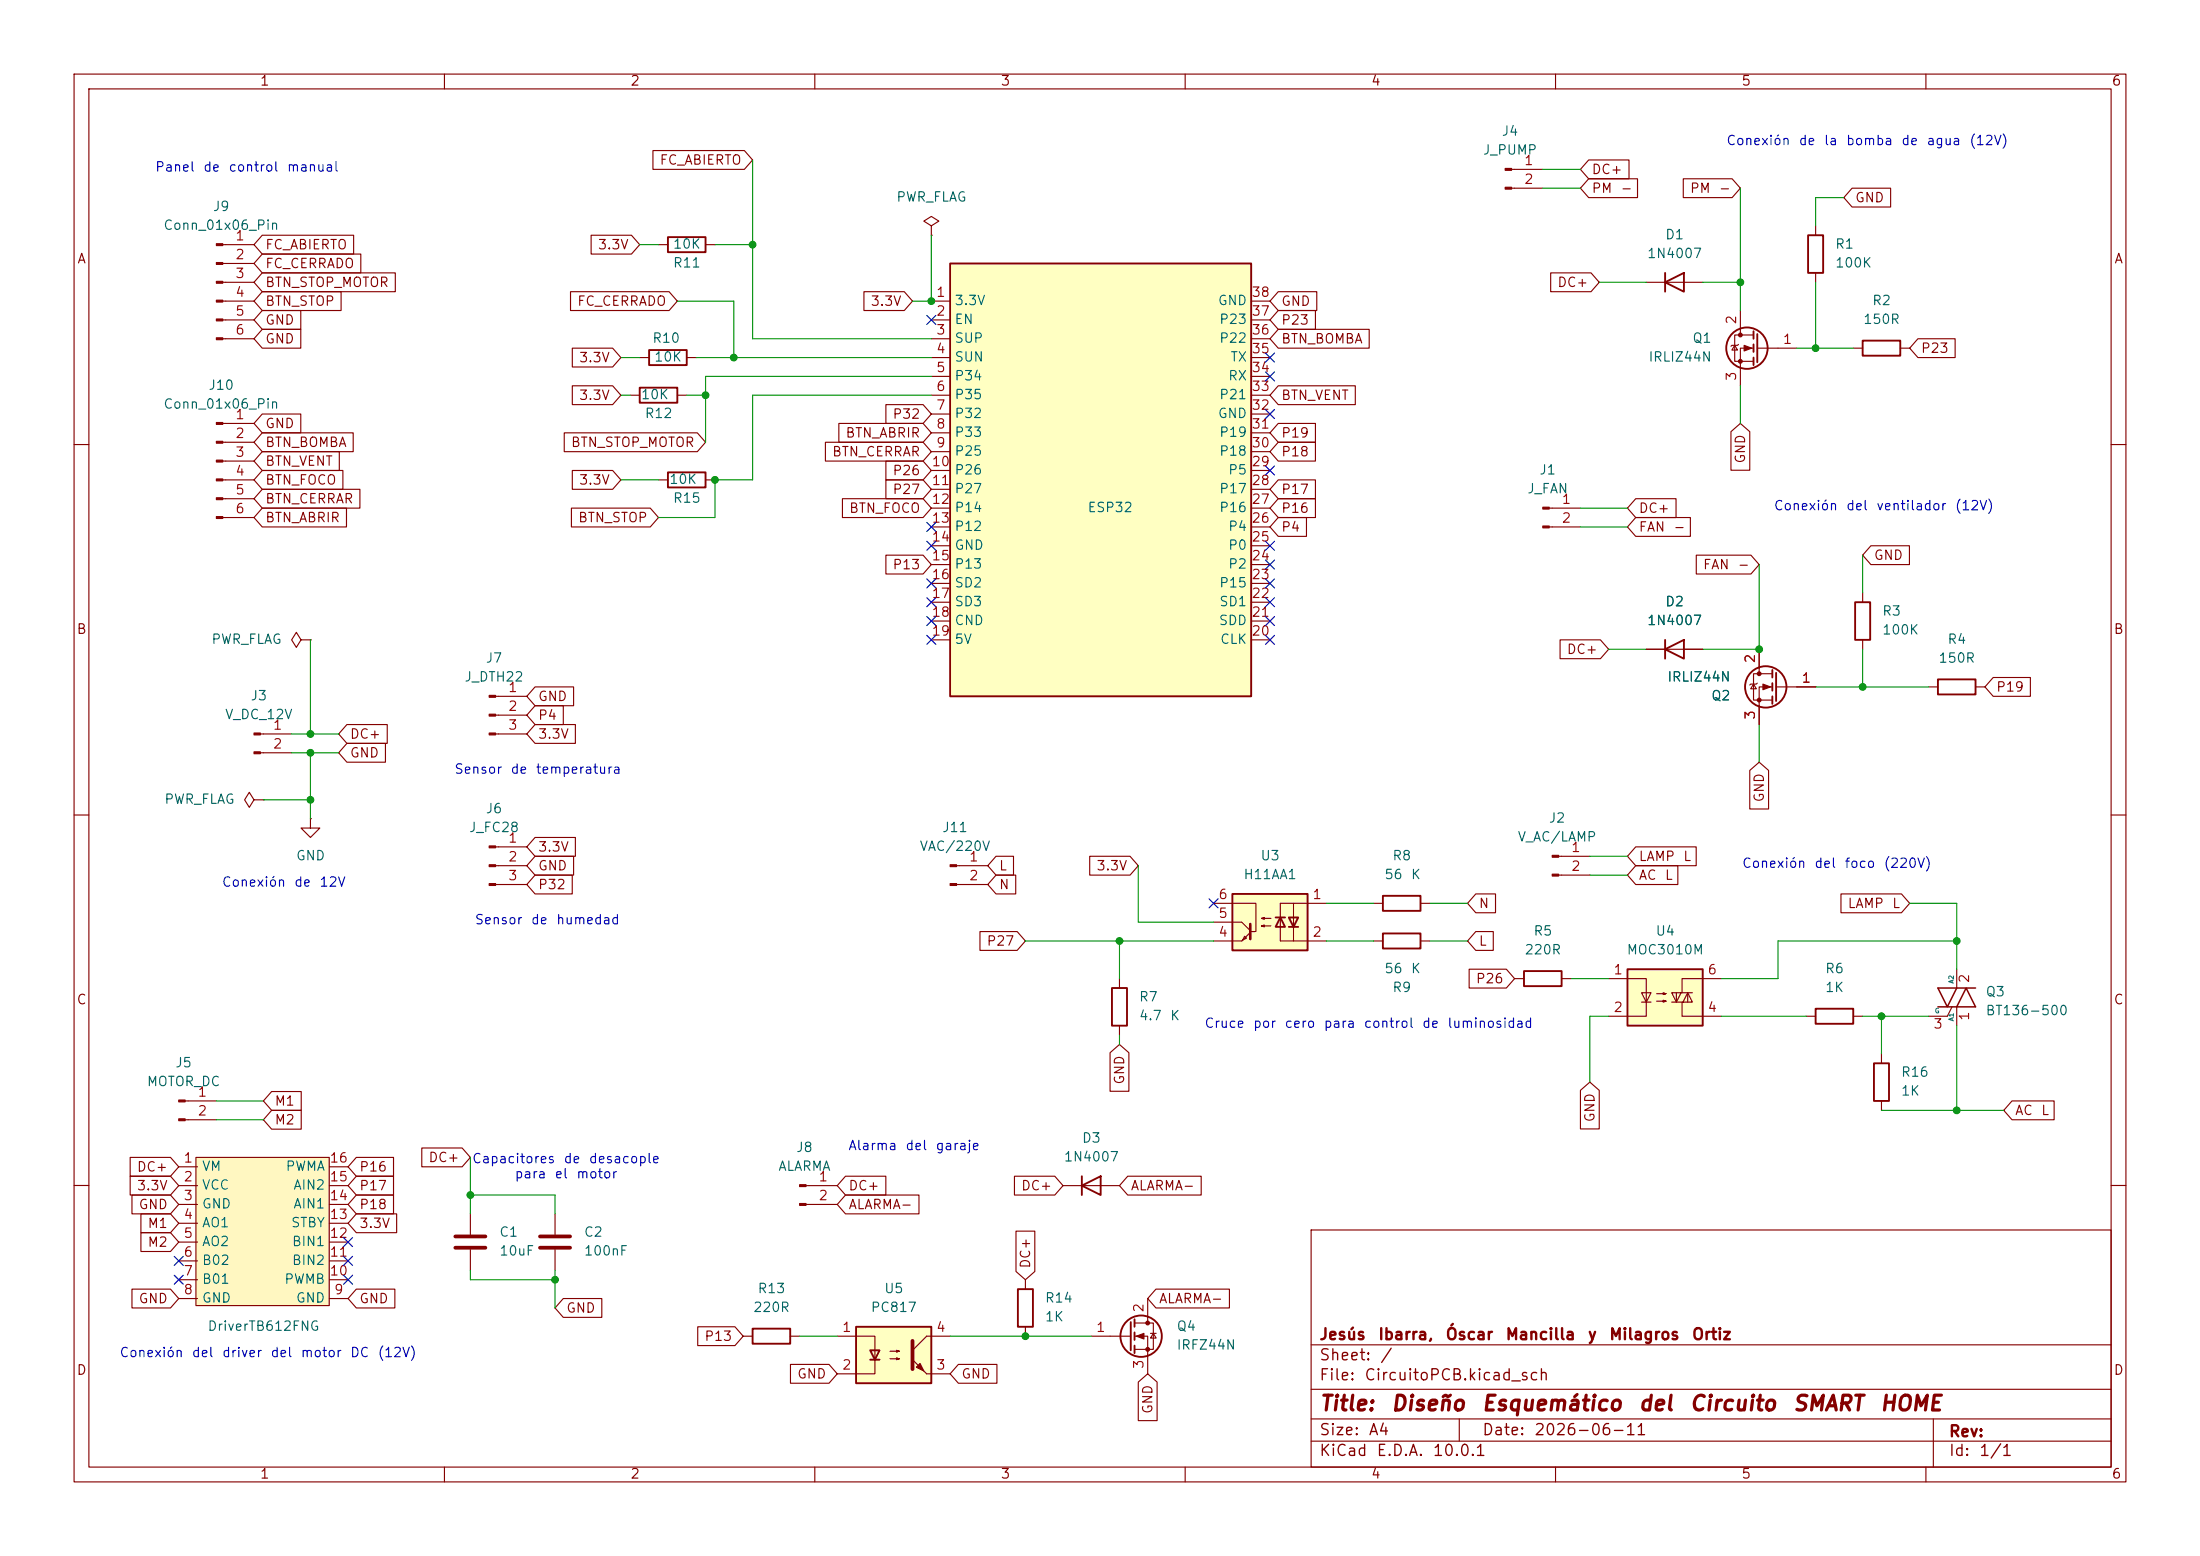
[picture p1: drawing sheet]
<svg xmlns="http://www.w3.org/2000/svg" width="297mm" height="210mm" viewBox="0 0 297 210" stroke-linecap="round" stroke-linejoin="round" font-family="sans-serif">
<g fill="none" stroke="#840000" stroke-width=".15">
<path d="M10 10h277v190h-277zM12 12h273v186h-273zM60 10v2M110 10v2M160 10v2M210 10v2M260 10v2M10 60h2M285 60h2M10 110h2M285 110h2M10 160h2"/>
<path d="M177 166h108v32h-108zM285 160h2M60 198v2M110 198v2M160 198v2M177 194.5h108M177 191.5h108M177 187.5h108M177 181.5h108M197 191.5v3M210 198v2M260 198v2"/>
<path d="M261 191.5v6.5"/>
</g>
<path d="M128.3 35.6h40.6v58.4h-40.6z" fill="#ffffc2"/>
<g fill="none" stroke="#840000" stroke-width=".25">
<path d="M90.2 32h5v2h-5zM128.3 35.6h40.6v58.4h-40.6zM224.8 38.1l2.5-1.3v2.6zM224.8 36.8v2.6M244.1 31.8h2v5h-2zM86.4 52.3h5v2.1h-5zM87.6 47.2h5.1v2.1h-5.1zM236.7 44.7v1M236.7 46.5v1M236.7 48.3v1M237.2 45.1v3.8M251.5 46h5v2h-5z"/>
<path d="M90.2 63.8h5v2h-5zM224.8 87.6l2.5-1.2v2.5zM224.8 86.4v2.5M239.3 90.4v1M239.3 92.2v1M239.3 94v1M239.8 90.8v3.8M250.4 81.3h2.1v5.1h-2.1zM261.6 91.7h5.1v2h-5.1zM245.1 136.1h5.1v2.1h-5.1zM146 158.8v2.5M253 143.5h2v5.1h-2z"/>
<path d="M101.6 179.3h5.1v2.1h-5.1zM146 160l2.6-1.2v2.5zM152.7 178.4v3.8M153.2 178.1v1M153.2 179.8v1M153.2 181.6v1"/>
<circle cx="235.8" cy="47" r="2.79"/>
<circle cx="238.4" cy="92.7" r="2.79"/>
<circle cx="154.1" cy="180.3" r="2.79"/>
</g>
<g fill="none" stroke="#840000" stroke-width=".15">
<path d="M30.1 33h4.2M30.1 38.1h4.2M30.1 35.6h4.2M88.9 33h1.3M95.2 33h1.3M204.1 22.9h4.2M204.1 25.4h4.2M222.2 38.1h7.7M245.1 30.5v1.3M245.1 36.8v1.3M30.1 40.6h4.2M30.1 43.2h4.2"/>
<path d="M30.1 45.7h4.2M30.1 57.2h4.2M30.1 59.7h4.2M85.1 53.3h1.3M86.4 48.3h1.2M91.4 53.3h1.3M92.7 48.3h1.3M125.7 40.6h2.6M125.7 43.2h2.6M125.7 45.7h2.6M125.7 48.3h2.6M125.7 50.8h2.6"/>
<path d="M125.7 53.3h2.6M125.7 55.9h2.6M125.7 58.4h2.6M168.9 40.6h2.5M168.9 43.2h2.5M168.9 45.7h2.5M168.9 48.3h2.5M168.9 50.8h2.5M168.9 53.3h2.5M168.9 55.9h2.5M168.9 58.4h2.5M234.2 46.6l.4 .6h-.8z"/>
<path d="M234.7 46.5l-.1 .1h-.8l-.1 .1M234.9 41.9v3.3M236.7 45.2h-2.5v3.6h2.5M236.7 47h-1.8v5.1M237.2 47h5.4M250.2 47h1.3M256.5 47h1.3M30.1 62.2h4.2M30.1 64.8h4.2M30.1 67.3h4.2M30.1 69.9h4.2M88.9 64.8h1.3"/>
<path d="M95.2 64.8h1.3M125.7 61h2.6M125.7 63.5h2.6M125.7 66h2.6M125.7 68.6h2.6M125.7 71.1h2.6M125.7 73.7h2.6M125.7 76.2h2.6M125.7 78.7h2.6M168.9 61h2.5M168.9 63.5h2.5M168.9 66h2.5"/>
<path d="M168.9 68.6h2.5M168.9 71.1h2.5M168.9 73.7h2.5M168.9 76.2h2.5M168.9 78.7h2.5M209.1 68.6h4.3M209.1 71.1h4.3M66.9 94h4.2M66.9 96.5h4.2M66.9 99.1h4.2M125.7 81.3h2.6M125.7 83.8h2.6"/>
<path d="M125.7 86.4h2.6M168.9 81.3h2.5M168.9 83.8h2.5M168.9 86.4h2.5M222.2 87.6h7.7M236.7 92.3l.4 .7h-.8zM237.2 92.2l-.1 .1h-.8l-.1 .2M237.5 87.6v3.3M239.3 90.9h-2.6v3.6h2.6M239.3 92.7h-1.8v5.1M239.8 92.7h5.3M251.5 80v1.3"/>
<path d="M251.5 86.4v1.2M260.3 92.7h1.3M266.7 92.7h1.3M66.9 114.3h4.2M66.9 116.8h4.2M66.9 119.4h4.2M243.8 137.2h1.3M250.2 137.2h1.3M263.5 135.9l-.6 1.3h-2.6M264.2 130.8v2.6M264.2 135.9v2.5M25 148.6h4.2"/>
<path d="M25 151.1h4.2M254 142.2v1.3M254 148.6v1.3M108.8 160h4.2M108.8 162.6h4.2M143.5 160h7.6M153.2 178.6h2.5v3.5h-2.5M154.9 175.3v3.3M155.3 180h.8M155.7 180l.4 .6h-.8zM100.3 180.3h1.3M106.7 180.3h1.2"/>
<path d="M147.3 180.3h5.4M153.2 180.3h1.7v5.1"/>
</g>
<g fill="#840000" stroke="#840000" stroke-width=".15">
<path d="M24.1 148.5h.9v.2h-.9z"/>
<path d="M24.1 151h.9v.3h-.9z"/>
<path d="M203.2 22.7h.9v.3h-.9z"/>
<path d="M203.2 25.3h.9v.2h-.9z"/>
<path d="M107.9 159.9h.9v.2h-.9z"/>
<path d="M107.9 162.4h.9v.3h-.9z"/>
<path d="M238 92.3l1 .4-1 .4z"/>
<path d="M66 93.9h.9v.2h-.9z"/>
<path d="M66 96.4h.9v.2h-.9z"/>
<path d="M66 98.9h.9v.3h-.9z"/>
<path d="M153.4 180.3l1-.3v.7z"/>
<path d="M208.3 68.5h.8v.2h-.8z"/>
<path d="M208.3 71h.8v.2h-.8z"/>
<path d="M235.5 46.6l1 .4-1 .4z"/>
<path d="M29.2 57h.9v.3h-.9z"/>
<path d="M29.2 59.6h.9v.2h-.9z"/>
<path d="M29.2 62.1h.9v.3h-.9z"/>
<path d="M29.2 64.6h.9v.3h-.9z"/>
<path d="M29.2 67.2h.9v.2h-.9z"/>
<path d="M29.2 69.7h.9v.3h-.9z"/>
<path d="M29.2 32.9h.9v.2h-.9z"/>
<path d="M29.2 35.4h.9v.3h-.9z"/>
<path d="M29.2 38h.9v.2h-.9z"/>
<path d="M29.2 40.5h.9v.3h-.9z"/>
<path d="M29.2 43.1h.9v.2h-.9z"/>
<path d="M29.2 45.6h.9v.2h-.9z"/>
<path d="M66 114.2h.9v.2h-.9z"/>
<path d="M66 116.7h.9v.3h-.9z"/>
<path d="M66 119.3h.9v.2h-.9z"/>
<circle cx="237.5" cy="90.9" r=".25"/>
<circle cx="237.5" cy="94.5" r=".25"/>
<circle cx="154.9" cy="178.6" r=".25"/>
<circle cx="154.9" cy="182.1" r=".25"/>
<circle cx="234.9" cy="45.2" r=".25"/>
<circle cx="234.9" cy="48.8" r=".25"/>
</g>
<path d="M261.6 135.9h5.1l-1.3-2.5-1.2 2.5M264.2 133.4l-1.3 2.5-1.3-2.5h5.1" fill="none" stroke="#840000" stroke-width=".2"/>
<path d="M115.6 179.1h10.1v7.6h-10.1z" fill="#ffffc2"/>
<path d="M115.6 179.1h10.1v7.6h-10.1zM117.5 182.2h1.2l-.6 1.3zM117.5 183.5h1.2" fill="none" stroke="#840000" stroke-width=".25"/>
<path d="M113 180.3h5.1v5.1h-5.1M120.1 182.4h1.3l-.4 .1v-.3l.4 .2M120.1 183.4h1.3l-.4 .1v-.2l.4 .1M125.1 185.4h3.2M128.3 180.3h-3.2l-1.9 1.9" fill="none" stroke="#840000" stroke-width=".15"/>
<path d="M123.2 181v3.8" fill="none" stroke="#840000" stroke-width=".51"/>
<g fill="#840000" stroke="#840000" stroke-width=".15">
<path d="M123.7 184.5l.5-.5 .5 1z"/>
<path d="M123.2 183.5l1.9 1.9z"/>
</g>
<path d="M26.5 156.2h17.9v20h-17.9z" fill="#fff7c1"/>
<g fill="none" stroke="#840000" stroke-width=".15">
<path d="M35.2 99.1h4.2M40.6 86.4l-.6-1.1-.6 1.1 .6 1 .6-1h1.3M41.9 86.4h.1M35.2 101.6h4.2M24.1 157.5h2.6M26.5 156.2h17.9v20h-17.9zM44.4 157.5h2.6M24.1 160h2.6M24.1 162.6h2.6M24.1 165.1h2.6M24.1 167.6h2.6M24.1 170.2h2.6"/>
<path d="M24.1 172.7h2.6M24.1 175.3h2.6M44.4 160h2.6M44.4 162.6h2.6M44.4 165.1h2.6M44.4 167.6h2.6M44.4 170.2h2.6M44.4 172.7h2.6M44.4 175.3h2.6"/>
</g>
<g fill="#840000" stroke="#840000" stroke-width=".15">
<path d="M34.3 98.9h.9v.3h-.9z"/>
<path d="M34.3 101.5h.9v.2h-.9z"/>
</g>
<path d="M219.7 130.8h10.2v7.6h-10.2z" fill="#ffffc2"/>
<path d="M186.7 120.9h5.1v2h-5.1zM219.7 130.8h10.2v7.6h-10.2z" fill="none" stroke="#840000" stroke-width=".25"/>
<g fill="none" stroke="#840000" stroke-width=".15">
<path d="M125.7 30.5l1-.7-1-.6-1 .6 1 .7v1.3M125.7 31.8h.1M185.4 121.9h1.3M191.8 121.9h1.2M217.2 132.1h5v5.1h-5M221.6 134h1.3l-.7 1.3zM221.6 135.3h1.3M223.6 134.1h1.3l-.4 .1v-.2l.4 .1M223.6 135.1h1.3l-.4 .2v-.3l.4 .1M225.7 135.3h2.8l-.7-1.3-.6 1.3M226.3 134v1.3M226.9 134l-.6 1.3-.6-1.3h2.8"/>
<path d="M227.1 135.3v1.9h5.3M227.8 134v1.3M232.4 132.1h-5.3v1.9M63.5 163.8v2.8M63.5 168.7v2.8M74.9 163.8v2.8M74.9 168.7v2.8"/>
</g>
<path d="M61.5 166.9h4M61.5 168.4h4M72.9 166.9h4.1M72.9 168.4h4.1" fill="none" stroke="#840000" stroke-width=".51"/>
<path d="M166.4 120.7h10.1v7.6h-10.1z" fill="#ffffc2"/>
<path d="M150.1 133.4h2v5h-2zM166.4 120.7h10.1v7.6h-10.1zM172.2 123.8h1.3M172.8 123.8l.7 1.3h-1.3zM174 123.8h1.3l-.7 1.3zM174 125.1h1.3M186.7 126h5.1v2h-5.1zM205.7 131.1h5.1v2h-5.1zM137.4 174h2v5.1h-2z" fill="none" stroke="#840000" stroke-width=".25"/>
<g fill="none" stroke="#840000" stroke-width=".15">
<path d="M35.4 31.7h12.3v2.6h-12.3l-1.1-1.3zM35.4 39.4h10.6v2.5h-10.6l-1.1-1.3zM35.4 36.8h18v2.6h-18l-1.1-1.3zM35.4 34.3h13.3v2.5h-13.3l-1.1-1.2zM77 39.4h13.3l1.1 1.2-1.1 1.3h-13.3zM79.8 31.7h5.4l1.2 1.3-1.2 1.3h-5.4zM88.1 20.3h12.4l1.1 1.3-1.1 1.3h-12.4zM116.6 39.4h5.5l1.1 1.2-1.1 1.3h-5.5zM172.6 39.4h5.2v2.5h-5.2l-1.2-1.3zM209.3 36.8h5.5l1.1 1.3-1.1 1.3h-5.5zM214.5 24.1h6.6v2.6h-6.6l-1.1-1.3zM214.5 21.6h5.4v2.5h-5.4l-1.1-1.2z"/>
<path d="M227.2 24.1h6.6l1.1 1.3-1.1 1.3h-6.6zM250 25.4h5.2v2.5h-5.2l-1.1-1.2zM35.4 58.4h12.3v2.6h-12.3l-1.1-1.3zM35.4 55.9h5.2v2.5h-5.2l-1.1-1.2zM35.4 41.9h5.2v2.6h-5.2l-1.1-1.3zM35.4 44.4h5.2v2.6h-5.2l-1.1-1.3zM76.2 58.4h17.9l1.1 1.3-1.1 1.3h-17.9zM77.3 47h5.4l1.1 1.3-1.1 1.2h-5.4zM77.3 52.1h5.4l1.1 1.2-1.1 1.3h-5.4zM111.4 59.7h13.2l1.1 1.3-1.1 1.2h-13.2zM113.2 57.1h11.4l1.1 1.3-1.1 1.3h-11.4zM119.6 54.6h5l1.1 1.3-1.1 1.3h-5z"/>
<path d="M172.6 41.9h5v2.6h-5l-1.2-1.3zM172.6 52.1h10.4v2.5h-10.4l-1.2-1.3zM172.6 44.4h12.2v2.6h-12.2l-1.2-1.3zM172.6 59.7h5v2.5h-5l-1.2-1.2zM172.6 57.1h5v2.6h-5l-1.2-1.3zM233.7 58.3l1.2-1.1 1.3 1.1v5.2h-2.5zM258.9 45.7h5v2.6h-5l-1.1-1.3zM35.4 61h10.4v2.5h-10.4l-1.1-1.3zM35.4 68.6h11.4v2.5h-11.4l-1.1-1.2zM35.4 66h13.2v2.6h-13.2l-1.1-1.3zM35.4 63.5h10.9v2.5h-10.9l-1.1-1.2zM77.1 68.6h10.7l1.1 1.3-1.1 1.2h-10.7z"/>
<path d="M77.3 63.5h5.4l1.1 1.3-1.1 1.2h-5.4zM113.7 67.3h10.9l1.1 1.3-1.1 1.3h-10.9zM119.6 62.2h5l1.1 1.3-1.1 1.3h-5zM119.6 74.9h5l1.1 1.3-1.1 1.3h-5zM119.6 64.8h5l1.1 1.2-1.1 1.3h-5zM172.6 64.8h5v2.5h-5l-1.2-1.3zM172.6 69.8h3.8v2.6h-3.8l-1.2-1.3zM172.6 67.3h5v2.6h-5l-1.2-1.3zM220.8 67.3h5.5v2.6h-5.5l-1.1-1.3zM220.8 69.8h7.4v2.6h-7.4l-1.1-1.3zM229 74.9h7.4l1.1 1.3-1.1 1.3h-7.4zM252.6 73.7h5.2v2.5h-5.2l-1.1-1.3z"/>
<path d="M46.8 97.8h5.5v2.5h-5.5l-1.1-1.2zM72.2 95.2h3.8v2.6h-3.8l-1.1-1.3zM72.2 92.7h5.2v2.6h-5.2l-1.1-1.3zM72.2 97.8h5.5v2.5h-5.5l-1.1-1.2zM210.6 86.4h5.5l1.1 1.2-1.1 1.3h-5.5zM222.2 87.6h2.6M227.3 87.6h2.6M237.5 87.6v2.6M237.5 95.3v2.5M242.6 92.7h2.5M269.1 91.4h5v2.6h-5l-1.1-1.3zM34.3 108l-.6-1.1-.7 1.1 .7 1 .6-1h1.3"/>
<path d="M35.6 108h.1M41.9 110.5v1.3h1.3l-1.3 1.2-1.3-1.2h1.3M41.9 110.5h.1M46.8 100.3h5.2v2.6h-5.2l-1.1-1.3zM72.2 113h5.5v2.6h-5.5l-1.1-1.3zM72.2 115.6h5.2v2.5h-5.2l-1.1-1.3zM72.2 118.1h5.1v2.6h-5.1l-1.1-1.3zM129.1 116.8h4.2M129.1 119.4h4.2M134.5 118.1h2.6v2.6h-2.6l-1.2-1.3zM134.5 115.6h2.3v2.5h-2.3l-1.2-1.3zM147.1 115.6h5.5l1.1 1.2-1.1 1.3h-5.5z"/>
<path d="M210.4 115.6h4.2M210.4 118.1h4.2M220.8 116.8h5.7v2.6h-5.7l-1.1-1.3zM220.8 114.3h8.2v2.5h-8.2l-1.1-1.2zM236.2 104l1.3-1.1 1.3 1.1v5.2h-2.6zM132.3 125.7h5l1.1 1.3-1.1 1.3h-5zM151.1 132.1v1.3M151.1 138.4v1.3M163.8 121.9h5.7v3.8h-.6M163.8 124.5h3.8l1.2 1.1M168 126.4l.3 .2-.5 .3zM168.8 125.9l-1.2 1.1h-3.8"/>
<path d="M170.3 124l.4-.2v.3l-.4-.1h1.3M170.3 125l.4-.2v.3l-.4-.1h1.3M174.6 121.9h-1.8v5.1h1.8M179.1 121.9h-4.5v5.1h4.5M185.4 127h1.3M191.8 127h1.2M198.3 130.8h5.1l1.1 1.3-1.1 1.3h-5.1zM199.2 125.7h2.4v2.6h-2.4l-1.1-1.3zM199.2 120.6h2.7v2.6h-2.7l-1.1-1.3zM204.5 132.1h1.2M210.8 132.1h1.3M248.5 120.6h8.2l1.1 1.3-1.1 1.3h-8.2z"/>
<path d="M17.6 156.2h5.4l1.1 1.3-1.1 1.3h-5.4zM17.6 158.7h5.4l1.1 1.3-1.1 1.3h-5.4zM36.7 149.9h4v2.5h-4l-1.1-1.3zM36.7 147.3h4v2.6h-4l-1.1-1.3zM48.1 158.7h5v2.6h-5l-1.1-1.3zM48.1 156.2h5v2.6h-5l-1.1-1.3zM56.9 154.9h5.5l1.1 1.3-1.1 1.3h-5.5zM114.1 158.7h5.5v2.6h-5.5l-1.1-1.3zM137 158.7h5.4l1.1 1.3-1.1 1.3h-5.4zM149.9 142.1l1.2-1.1 1.3 1.1v5.2h-2.5zM152.2 158.7h10v2.6h-10l-1.1-1.3zM213.4 147.2l1.2-1.1 1.3 1.1v5.2h-2.5z"/>
<path d="M271.6 148.6h5.7v2.5h-5.7l-1.1-1.2zM17.8 174h5.2l1.1 1.3-1.1 1.2h-5.2zM17.8 161.3h5.2l1.1 1.3-1.1 1.2h-5.2zM19 166.4h4l1.1 1.2-1.1 1.3h-4zM19 163.8h4l1.1 1.3-1.1 1.3h-4zM48.1 174h5.2v2.5h-5.2l-1.1-1.2zM48.1 163.8h5.4v2.6h-5.4l-1.1-1.3zM48.1 161.3h5v2.5h-5l-1.1-1.2zM76 175.3h5.2v2.5h-5.2l-1.1-1.3zM94.2 179.1h5l1.1 1.2-1.1 1.3h-5zM114.1 161.3h10v2.5h-10l-1.1-1.2zM137.2 166.2h2.5v5.4l-1.3 1.1-1.2-1.1z"/>
<path d="M138.4 172.7v1.3M138.4 179.1v1.2M156.1 174h9.9v2.5h-9.9l-1.2-1.2zM106.7 184.1h5.2l1.1 1.3-1.1 1.3h-5.2zM129.4 184.1h5.2v2.6h-5.2l-1.1-1.3zM153.7 186.5l1.2-1.1 1.3 1.1v5.2h-2.5z"/>
</g>
<path d="M168.8 124.7v2" fill="none" stroke="#840000" stroke-width=".36"/>
<g fill="#840000" stroke="#840000" stroke-width=".15">
<path d="M209.5 115.4h.9v.3h-.9z"/>
<path d="M209.5 118h.9v.2h-.9z"/>
<path d="M128.3 116.7h.8v.3h-.8z"/>
<path d="M128.3 119.3h.8v.2h-.8z"/>
</g>
<g fill="none" stroke="#009600" stroke-width=".15">
<path d="M86.4 33h2.5M96.5 33h5.1M101.6 21.6v24.1h24.1M125.7 31.8v8.8h-2.5M208.3 22.9h5.1M208.3 25.4h5.1M215.9 38.1h6.3M229.9 38.1h5M234.9 25.4v16.5M245.1 38.1v8.9M248.9 26.7h-3.8v3.8M83.8 53.3h1.3"/>
<path d="M83.8 48.3h2.6M91.4 40.6h7.7v7.7M92.7 53.3h2.5M94 48.3h31.7M125.7 53.3h-24.1v11.5h-5.1v5.1h-7.6M125.7 50.8h-30.5v8.9M234.9 52.1v5.1M242.6 47h7.6M83.8 64.8h5.1M213.4 71.1h6.3M213.4 68.6h6.3M237.5 76.2v11.4h-7.6"/>
<path d="M251.5 74.9v5.1M39.4 99.1h6.3M41.9 86.4v12.7M217.2 87.6h5M237.5 97.8v5.1M245.1 92.7h15.2M251.5 87.6v5.1M35.6 108h6.3M39.4 101.6h6.3M41.9 101.6v8.9M153.7 116.8v7.7h10.1M214.6 115.6h5.1"/>
<path d="M214.6 118.1h5.1M138.4 127h25.4M151.1 127v5.1M151.1 139.7v1.3M179.1 127h6.3M179.1 121.9h6.3M193 127h5.1M193 121.9h5.1M212.1 132.1h5.1M217.2 137.2h-2.6v8.9M232.4 137.2h11.4M251.5 137.2h8.8"/>
<path d="M254 137.2v5M257.8 121.9h6.4v8.9M264.2 127h-24.2v5.1h-7.6M264.2 138.4v11.5M29.2 151.1h6.4M29.2 148.6h6.4M63.5 156.2v7.6M254 149.9h16.5M63.5 171.5v1.2h11.4M63.5 161.3h11.4v2.5M74.9 171.5v5M107.9 180.3h5.1"/>
<path d="M128.3 180.3h19"/>
</g>
<g fill="none" stroke="#000084" stroke-width=".15">
<path d="M125.1 42.6l1.2 1.2M126.3 42.6l-1.2 1.2M170.8 55.3l1.3 1.2M170.8 47.7l1.3 1.2M170.8 50.2l1.3 1.2M172.1 55.3l-1.3 1.2M172.1 47.7l-1.3 1.2M172.1 50.2l-1.3 1.2M125.1 78.1l1.2 1.2M125.1 73.1l1.2 1.2M125.1 70.5l1.2 1.2M126.3 70.5l-1.2 1.2"/>
<path d="M126.3 78.1l-1.2 1.2M126.3 73.1l-1.2 1.2M170.8 78.1l1.3 1.2M170.8 62.9l1.3 1.2M170.8 73.1l1.3 1.2M170.8 75.6l1.3 1.2M172.1 78.1l-1.3 1.2M172.1 62.9l-1.3 1.2M172.1 73.1l-1.3 1.2M172.1 75.6l-1.3 1.2M125.1 83.2l1.2 1.2M125.1 80.7l1.2 1.2"/>
<path d="M125.1 85.8l1.2 1.2M126.3 83.2l-1.2 1.2M126.3 80.7l-1.2 1.2M126.3 85.8l-1.2 1.2M170.8 83.2l1.3 1.2M170.8 85.8l1.3 1.2M170.8 80.7l1.3 1.2M172.1 83.2l-1.3 1.2M172.1 85.8l-1.3 1.2M172.1 80.7l-1.3 1.2M163.2 121.3l1.2 1.2M164.4 121.3l-1.2 1.2"/>
<path d="M23.5 169.6l1.2 1.2M23.5 172.1l1.2 1.2M24.7 169.6l-1.2 1.2M24.7 172.1l-1.2 1.2M46.4 167l1.2 1.2M46.4 169.6l1.2 1.2M46.4 172.1l1.2 1.2M47.6 167l-1.2 1.2M47.6 169.6l-1.2 1.2M47.6 172.1l-1.2 1.2"/>
</g>
<g fill="#009600" stroke="#009600" stroke-width=".14">
<circle cx="99.1" cy="48.3" r=".46"/>
<circle cx="95.2" cy="53.3" r=".46"/>
<circle cx="101.6" cy="33" r=".46"/>
<circle cx="63.5" cy="161.3" r=".46"/>
<circle cx="41.9" cy="99.1" r=".46"/>
<circle cx="41.9" cy="108" r=".46"/>
<circle cx="41.9" cy="101.6" r=".46"/>
<circle cx="74.9" cy="172.7" r=".46"/>
<circle cx="138.4" cy="180.3" r=".46"/>
<circle cx="96.5" cy="64.8" r=".46"/>
<circle cx="125.7" cy="40.6" r=".46"/>
<circle cx="234.9" cy="38.1" r=".46"/>
<circle cx="245.1" cy="47" r=".46"/>
<circle cx="251.5" cy="92.7" r=".46"/>
<circle cx="264.2" cy="127" r=".46"/>
<circle cx="254" cy="137.2" r=".46"/>
<circle cx="264.2" cy="149.9" r=".46"/>
<circle cx="237.5" cy="87.6" r=".46"/>
<circle cx="151.1" cy="127" r=".46"/>
</g>
<g font-size="2" fill="#840000">
<text x="178" y="190.9">Title:</text>
<text x="187.7" y="190.9">Diseño</text>
<text x="199.9" y="190.9">Esquemático</text>
<text x="221.1" y="190.9">del</text>
<text x="228" y="190.9">Circuito</text>
<text x="241.9" y="190.9">SMART</text>
<text x="253.7" y="190.9">HOME</text>
</g>
<g font-size="1.5" fill="#840000">
<text x="178" y="184">Sheet:</text>
<text x="178" y="181.2">Jesús</text>
<text x="186" y="181.2">Ibarra,</text>
<text x="186.2" y="184">/</text>
<text x="195.1" y="181.2">Óscar</text>
<text x="203.2" y="181.2">Mancilla</text>
<text x="214.3" y="181.2">y</text>
<text x="217.1" y="181.2">Milagros</text>
<text x="228.3" y="181.2">Ortiz</text>
<text x="178" y="186.7">File:</text>
<text x="184.1" y="186.7">CircuitoPCB.kicad_sch</text>
<text x="178" y="196.9">KiCad</text>
<text x="178" y="194.1">Size:</text>
<text x="184.7" y="194.1">A4</text>
<text x="185.7" y="196.9">E.D.A.</text>
<text x="193.3" y="196.9">10.0.1</text>
<text x="200" y="194.1">Date:</text>
<text x="207" y="194.1">2026-06-11</text>
<text x="263" y="194.3">Rev:</text>
<text x="263" y="196.9">Id:</text>
<text x="267.1" y="196.9">1/1</text>
</g>
<g font-size="1.3" fill="#840000">
<text x="35" y="11.9">1</text>
<text x="85" y="11.9">2</text>
<text x="135" y="11.9">3</text>
<text x="185" y="11.9">4</text>
<text x="235" y="11.9">5</text>
<text x="285" y="11.9">6</text>
<text x="89" y="22.5">FC_ABIERTO</text>
<text x="214.8" y="23.8">DC+</text>
<text x="214.8" y="26.4">PM</text>
<text x="218.7" y="26.4">-</text>
<text x="228.1" y="26.4">PM</text>
<text x="231.9" y="26.4">-</text>
<text x="250.3" y="27.6">GND</text>
<text x="10.3" y="35.9">A</text>
<text x="35.7" y="34">FC_ABIERTO</text>
<text x="80.6" y="34">3.3V</text>
<text x="285.3" y="35.9">A</text>
<text x="35.7" y="41.6">BTN_STOP</text>
<text x="35.7" y="39.1">BTN_STOP_MOTOR</text>
<text x="35.7" y="36.5">FC_CERRADO</text>
<text x="77.8" y="41.6">FC_CERRADO</text>
<text x="117.4" y="41.6">3.3V</text>
<text x="172.9" y="41.6">GND</text>
<text x="210.2" y="39.1">DC+</text>
<text x="35.7" y="44.1">GND</text>
<text x="35.7" y="46.7">GND</text>
<text x="172.9" y="44.1">P23</text>
<text x="172.9" y="46.7">BTN_BOMBA</text>
<text x="259.2" y="47.9">P23</text>
<text x="78.1" y="49.2">3.3V</text>
<text x="35.7" y="58.1">GND</text>
<text x="78.1" y="54.3">3.3V</text>
<text x="114.1" y="59.4">BTN_ABRIR</text>
<text x="120.4" y="56.8">P32</text>
<text x="172.9" y="54.3">BTN_VENT</text>
<text x="172.9" y="59.4">P19</text>
<text x="35.7" y="60.6">BTN_BOMBA</text>
<text x="35.7" y="63.2">BTN_VENT</text>
<text x="35.7" y="65.7">BTN_FOCO</text>
<text x="77" y="60.6">BTN_STOP_MOTOR</text>
<text x="78.1" y="65.7">3.3V</text>
<text x="112.2" y="61.9">BTN_CERRAR</text>
<text x="120.4" y="64.5">P26</text>
<text x="172.9" y="61.9">P18</text>
<text x="235.9" y="62.7" transform="rotate(-90 235.9 62.7)">GND</text>
<text x="35.7" y="70.8">BTN_ABRIR</text>
<text x="35.7" y="68.3">BTN_CERRAR</text>
<text x="78" y="70.8">BTN_STOP</text>
<text x="114.5" y="69.5">BTN_FOCO</text>
<text x="120.4" y="67">P27</text>
<text x="172.9" y="67">P17</text>
<text x="172.9" y="69.5">P16</text>
<text x="221.1" y="69.5">DC+</text>
<text x="120.4" y="77.2">P13</text>
<text x="172.9" y="72.1">P4</text>
<text x="221.1" y="72.1">FAN</text>
<text x="225.8" y="72.1">-</text>
<text x="229.8" y="77.2">FAN</text>
<text x="234.5" y="77.2">-</text>
<text x="252.9" y="75.9">GND</text>
<text x="10.3" y="85.9">B</text>
<text x="211.4" y="88.6">DC+</text>
<text x="285.3" y="85.9">B</text>
<text x="72.5" y="94.9">GND</text>
<text x="269.4" y="93.7">P19</text>
<text x="47.1" y="100">DC+</text>
<text x="72.5" y="97.5">P4</text>
<text x="72.5" y="100">3.3V</text>
<text x="47.1" y="102.6">GND</text>
<text x="238.4" y="108.4" transform="rotate(-90 238.4 108.4)">GND</text>
<text x="72.5" y="115.3">3.3V</text>
<text x="72.5" y="117.8">GND</text>
<text x="134.8" y="117.8">L</text>
<text x="147.9" y="117.8">3.3V</text>
<text x="221.1" y="119.1">AC</text>
<text x="221.1" y="116.5">LAMP</text>
<text x="224.7" y="119.1">L</text>
<text x="227.1" y="116.5">L</text>
<text x="72.5" y="120.3">P32</text>
<text x="134.8" y="120.3">N</text>
<text x="199.5" y="122.9">N</text>
<text x="249.3" y="122.9">LAMP</text>
<text x="255.4" y="122.9">L</text>
<text x="133.1" y="128">P27</text>
<text x="199.5" y="128">L</text>
<text x="10.3" y="135.9">C</text>
<text x="199.1" y="133">P26</text>
<text x="285.3" y="135.9">C</text>
<text x="37" y="149.5">M1</text>
<text x="152.1" y="146.5" transform="rotate(-90 152.1 146.5)">GND</text>
<text x="37" y="152.1">M2</text>
<text x="215.6" y="151.6" transform="rotate(-90 215.6 151.6)">GND</text>
<text x="271.9" y="150.8">AC</text>
<text x="275.5" y="150.8">L</text>
<text x="18.4" y="158.4">DC+</text>
<text x="18.4" y="161">3.3V</text>
<text x="48.4" y="161">P17</text>
<text x="48.4" y="158.4">P16</text>
<text x="57.8" y="157.2">DC+</text>
<text x="114.5" y="161">DC+</text>
<text x="137.8" y="161">DC+</text>
<text x="152.6" y="161">ALARMA-</text>
<text x="18.6" y="163.5">GND</text>
<text x="19.8" y="166.1">M1</text>
<text x="48.4" y="166.1">3.3V</text>
<text x="48.4" y="163.5">P18</text>
<text x="114.5" y="163.5">ALARMA-</text>
<text x="19.8" y="168.6">M2</text>
<text x="139.4" y="171.3" transform="rotate(-90 139.4 171.3)">DC+</text>
<text x="18.6" y="176.2">GND</text>
<text x="48.4" y="176.2">GND</text>
<text x="76.4" y="177.5">GND</text>
<text x="156.4" y="176.2">ALARMA-</text>
<text x="10.3" y="185.9">D</text>
<text x="95" y="181.3">P13</text>
<text x="285.3" y="185.9">D</text>
<text x="107.5" y="186.4">GND</text>
<text x="129.7" y="186.4">GND</text>
<text x="155.9" y="190.9" transform="rotate(-90 155.9 190.9)">GND</text>
<text x="35" y="199.9">1</text>
<text x="85" y="199.9">2</text>
<text x="135" y="199.9">3</text>
<text x="185" y="199.9">4</text>
<text x="235" y="199.9">5</text>
<text x="285" y="199.9">6</text>
</g>
<g font-size="1.3" fill="#0000c2">
<text x="20.9" y="23.5">Panel</text>
<text x="27.3" y="23.5">de</text>
<text x="30.8" y="23.5">control</text>
<text x="38.6" y="23.5">manual</text>
<text x="233" y="19.9">Conexión</text>
<text x="242.7" y="19.9">de</text>
<text x="246.1" y="19.9">la</text>
<text x="249.1" y="19.9">bomba</text>
<text x="256.6" y="19.9">de</text>
<text x="260" y="19.9">agua</text>
<text x="265.8" y="19.9">(12V)</text>
<text x="239.4" y="69.2">Conexión</text>
<text x="249.1" y="69.2">del</text>
<text x="253.2" y="69.2">ventilador</text>
<text x="263.8" y="69.2">(12V)</text>
<text x="61.3" y="104.8">Sensor</text>
<text x="68.8" y="104.8">de</text>
<text x="72.2" y="104.8">temperatura</text>
<text x="29.9" y="120">Conexión</text>
<text x="39.6" y="120">de</text>
<text x="43" y="120">12V</text>
<text x="235.1" y="117.5">Conexión</text>
<text x="244.8" y="117.5">del</text>
<text x="248.9" y="117.5">foco</text>
<text x="254.2" y="117.5">(220V)</text>
<text x="64" y="125.1">Sensor</text>
<text x="71.6" y="125.1">de</text>
<text x="75" y="125.1">humedad</text>
<text x="162.5" y="139">Cruce</text>
<text x="169.1" y="139">por</text>
<text x="173.3" y="139">cero</text>
<text x="178.6" y="139">para</text>
<text x="184" y="139">control</text>
<text x="191.9" y="139">de</text>
<text x="195.3" y="139">luminosidad</text>
<text x="114.4" y="155.6">Alarma</text>
<text x="122.1" y="155.6">del</text>
<text x="126.2" y="155.6">garaje</text>
<text x="63.6" y="157.3">Capacitores</text>
<text x="69.4" y="159.4">para</text>
<text x="74.8" y="159.4">el</text>
<text x="76" y="157.3">de</text>
<text x="77.7" y="159.4">motor</text>
<text x="79.4" y="157.3">desacople</text>
<text x="16" y="183.5">Conexión</text>
<text x="25.8" y="183.5">del</text>
<text x="29.9" y="183.5">driver</text>
<text x="36.4" y="183.5">del</text>
<text x="40.5" y="183.5">motor</text>
<text x="47.2" y="183.5">DC</text>
<text x="50.9" y="183.5">(12V)</text>
</g>
<g font-size="1.3" fill="#006464">
<text x="200.1" y="21.2">J_PUMP</text>
<text x="202.6" y="18.6">J4</text>
<text x="28.7" y="28.8">J9</text>
<text x="120.9" y="27.5">PWR_FLAG</text>
<text x="22" y="31.3">Conn_01x06_Pin</text>
<text x="90.8" y="33.9">10K</text>
<text x="222.3" y="35.2">1N4007</text>
<text x="224.7" y="32.6">D1</text>
<text x="247.7" y="33.9">R1</text>
<text x="90.8" y="36.4">R11</text>
<text x="128.8" y="41.5">3.3V</text>
<text x="164.3" y="41.5">GND</text>
<text x="247.7" y="36.4">100K</text>
<text x="252.7" y="41.5">R2</text>
<text x="88" y="46.6">R10</text>
<text x="128.8" y="44">EN</text>
<text x="128.8" y="46.6">SUP</text>
<text x="164.5" y="46.6">P22</text>
<text x="164.5" y="44">P23</text>
<text x="228.4" y="46.6">Q1</text>
<text x="251.4" y="44">150R</text>
<text x="28.1" y="52.9">J10</text>
<text x="88.2" y="49.1">10K</text>
<text x="128.8" y="49.1">SUN</text>
<text x="128.8" y="51.7">P34</text>
<text x="165.7" y="51.7">RX</text>
<text x="166" y="49.1">TX</text>
<text x="222.5" y="49.1">IRLIZ44N</text>
<text x="22" y="55.5">Conn_01x06_Pin</text>
<text x="86.4" y="54.2">10K</text>
<text x="87" y="56.7">R12</text>
<text x="128.8" y="54.2">P35</text>
<text x="128.8" y="56.7">P32</text>
<text x="128.8" y="59.3">P33</text>
<text x="164.3" y="56.7">GND</text>
<text x="164.5" y="59.3">P19</text>
<text x="164.5" y="54.2">P21</text>
<text x="90.3" y="65.6">10K</text>
<text x="128.8" y="61.8">P25</text>
<text x="128.8" y="64.4">P26</text>
<text x="164.5" y="61.8">P18</text>
<text x="165.7" y="64.4">P5</text>
<text x="207.7" y="64.4">J1</text>
<text x="90.8" y="68.2">R15</text>
<text x="128.8" y="66.9">P27</text>
<text x="128.8" y="69.4">P14</text>
<text x="128.8" y="72">P12</text>
<text x="146.7" y="69.4">ESP32</text>
<text x="164.5" y="69.4">P16</text>
<text x="164.5" y="66.9">P17</text>
<text x="165.7" y="72">P4</text>
<text x="206.1" y="66.9">J_FAN</text>
<text x="128.8" y="74.5">GND</text>
<text x="128.8" y="77.1">P13</text>
<text x="165.7" y="77.1">P2</text>
<text x="165.7" y="74.5">P0</text>
<text x="128.8" y="79.6">SD2</text>
<text x="128.8" y="82.1">SD3</text>
<text x="164.5" y="82.1">SD1</text>
<text x="164.5" y="79.6">P15</text>
<text x="224.7" y="82.1">D2</text>
<text x="254" y="83.4">R3</text>
<text x="28.5" y="87.2">PWR_FLAG</text>
<text x="65.5" y="89.8">J7</text>
<text x="128.8" y="84.7">CND</text>
<text x="128.8" y="87.2">5V</text>
<text x="164.4" y="84.7">SDD</text>
<text x="164.6" y="87.2">CLK</text>
<text x="222.3" y="84.7">1N4007</text>
<text x="254" y="86">100K</text>
<text x="261.6" y="89.8">150R</text>
<text x="262.8" y="87.2">R4</text>
<text x="33.7" y="94.8">J3</text>
<text x="62.6" y="92.3">J_DTH22</text>
<text x="225" y="92.3">IRLIZ44N</text>
<text x="230.9" y="94.8">Q2</text>
<text x="30.3" y="97.4">V_DC_12V</text>
<text x="22.1" y="108.8">PWR_FLAG</text>
<text x="63.2" y="112.6">J_FC28</text>
<text x="65.5" y="110.1">J6</text>
<text x="127.1" y="112.6">J11</text>
<text x="204.8" y="113.9">V_AC/LAMP</text>
<text x="209" y="111.4">J2</text>
<text x="39.9" y="116.4">GND</text>
<text x="124.1" y="115.2">VAC/220V</text>
<text x="167.8" y="119">H11AA1</text>
<text x="170.1" y="116.4">U3</text>
<text x="186.8" y="119">56</text>
<text x="187.9" y="116.4">R8</text>
<text x="190.4" y="119">K</text>
<text x="186.8" y="131.7">56</text>
<text x="190.4" y="131.7">K</text>
<text x="205.7" y="129.1">220R</text>
<text x="206.9" y="126.6">R5</text>
<text x="219.5" y="129.1">MOC3010M</text>
<text x="223.4" y="126.6">U4</text>
<text x="246.3" y="131.7">R6</text>
<text x="153.7" y="135.5">R7</text>
<text x="187.9" y="134.2">R9</text>
<text x="246.3" y="134.2">1K</text>
<text x="268" y="134.8">Q3</text>
<text x="268" y="137.3">BT136-500</text>
<text x="153.7" y="138">4.7</text>
<text x="157.9" y="138">K</text>
<text x="19.7" y="146.9">MOTOR_DC</text>
<text x="23.6" y="144.4">J5</text>
<text x="256.5" y="148.2">1K</text>
<text x="256.5" y="145.6">R16</text>
<text x="107.4" y="155.8">J8</text>
<text x="146" y="154.5">D3</text>
<text x="27.2" y="158.3">VM</text>
<text x="27.2" y="160.9">VCC</text>
<text x="38.5" y="158.3">PWMA</text>
<text x="39.5" y="160.9">AIN2</text>
<text x="105" y="158.3">ALARMA</text>
<text x="143.5" y="157.1">1N4007</text>
<text x="27.2" y="163.4">GND</text>
<text x="27.2" y="166">AO1</text>
<text x="39.2" y="166">STBY</text>
<text x="39.5" y="163.4">AIN1</text>
<text x="67.3" y="167.2">C1</text>
<text x="78.7" y="167.2">C2</text>
<text x="27.2" y="168.5">AO2</text>
<text x="27.2" y="171">B02</text>
<text x="27.2" y="173.6">B01</text>
<text x="38.3" y="173.6">PWMB</text>
<text x="39.3" y="171">BIN2</text>
<text x="39.3" y="168.5">BIN1</text>
<text x="67.3" y="169.8">10uF</text>
<text x="78.7" y="169.8">100nF</text>
<text x="27.2" y="176.1">GND</text>
<text x="27.9" y="179.9">DriverTB612FNG</text>
<text x="39.9" y="176.1">GND</text>
<text x="101.6" y="177.4">220R</text>
<text x="102.2" y="174.9">R13</text>
<text x="117.5" y="177.4">PC817</text>
<text x="119.3" y="174.9">U5</text>
<text x="141" y="178.7">1K</text>
<text x="141" y="176.1">R14</text>
<text x="158.8" y="179.9">Q4</text>
<text x="158.8" y="182.5">IRFZ44N</text>
</g>
<g font-size="1.3" fill="#a90000">
<text x="205.7" y="22.6">1</text>
<text x="205.7" y="25.1">2</text>
<text x="31.7" y="32.8">1</text>
<text x="31.7" y="35.3">2</text>
<text x="31.7" y="37.8">3</text>
<text x="31.7" y="40.4">4</text>
<text x="126.3" y="40.4">1</text>
<text x="168.9" y="40.4">38</text>
<text x="31.7" y="42.9">5</text>
<text x="31.7" y="45.5">6</text>
<text x="126.3" y="42.9">2</text>
<text x="126.3" y="45.5">3</text>
<text x="168.9" y="45.5">36</text>
<text x="168.9" y="42.9">37</text>
<text x="234.7" y="43.9" transform="rotate(-90 234.7 43.9)">2</text>
<text x="240.6" y="46.7">1</text>
<text x="126.3" y="48">4</text>
<text x="126.3" y="50.5">5</text>
<text x="126.3" y="53.1">6</text>
<text x="168.9" y="53.1">33</text>
<text x="168.9" y="50.5">34</text>
<text x="168.9" y="48">35</text>
<text x="234.7" y="51.5" transform="rotate(-90 234.7 51.5)">3</text>
<text x="31.7" y="56.9">1</text>
<text x="31.7" y="59.4">2</text>
<text x="126.3" y="55.6">7</text>
<text x="126.3" y="58.2">8</text>
<text x="168.9" y="58.2">31</text>
<text x="168.9" y="55.6">32</text>
<text x="31.7" y="62">3</text>
<text x="31.7" y="64.5">4</text>
<text x="125.7" y="63.2">10</text>
<text x="125.7" y="65.8">11</text>
<text x="126.3" y="60.7">9</text>
<text x="168.9" y="65.8">28</text>
<text x="168.9" y="63.2">29</text>
<text x="168.9" y="60.7">30</text>
<text x="31.7" y="67.1">5</text>
<text x="31.7" y="69.6">6</text>
<text x="125.7" y="68.3">12</text>
<text x="125.7" y="70.9">13</text>
<text x="168.9" y="70.9">26</text>
<text x="168.9" y="68.3">27</text>
<text x="210.7" y="68.3">1</text>
<text x="210.7" y="70.9">2</text>
<text x="125.7" y="73.4">14</text>
<text x="125.7" y="75.9">15</text>
<text x="168.9" y="75.9">24</text>
<text x="168.9" y="73.4">25</text>
<text x="125.7" y="78.5">16</text>
<text x="125.7" y="81">17</text>
<text x="125.7" y="83.6">18</text>
<text x="168.9" y="83.6">21</text>
<text x="168.9" y="81">22</text>
<text x="168.9" y="78.5">23</text>
<text x="125.7" y="86.1">19</text>
<text x="168.9" y="86.1">20</text>
<text x="237.2" y="89.6" transform="rotate(-90 237.2 89.6)">2</text>
<text x="68.5" y="93.7">1</text>
<text x="243.1" y="92.5">1</text>
<text x="36.8" y="98.8">1</text>
<text x="36.8" y="101.3">2</text>
<text x="68.5" y="96.3">2</text>
<text x="68.5" y="98.8">3</text>
<text x="237.2" y="97.2" transform="rotate(-90 237.2 97.2)">3</text>
<text x="68.5" y="114">1</text>
<text x="68.5" y="116.6">2</text>
<text x="68.5" y="119.1">3</text>
<text x="130.7" y="116.6">1</text>
<text x="130.7" y="119.1">2</text>
<text x="212" y="115.3">1</text>
<text x="212" y="117.9">2</text>
<text x="164.4" y="124.2">5</text>
<text x="164.4" y="121.7">6</text>
<text x="177.1" y="121.7">1</text>
<text x="164.4" y="126.7">4</text>
<text x="177.1" y="126.7">2</text>
<text x="217.7" y="131.8">1</text>
<text x="230.4" y="131.8">6</text>
<text x="217.7" y="136.9">2</text>
<text x="230.4" y="136.9">4</text>
<text x="266.1" y="137.9" transform="rotate(-90 266.1 137.9)">1</text>
<text x="266.1" y="132.8" transform="rotate(-90 266.1 132.8)">2</text>
<text x="260.9" y="139.1">3</text>
<text x="26.6" y="148.3">1</text>
<text x="26.6" y="150.9">2</text>
<text x="24.7" y="157.2">1</text>
<text x="24.7" y="159.8">2</text>
<text x="44.4" y="159.8">15</text>
<text x="44.4" y="157.2">16</text>
<text x="110.4" y="159.8">1</text>
<text x="24.7" y="162.3">3</text>
<text x="24.7" y="164.8">4</text>
<text x="24.7" y="167.4">5</text>
<text x="44.4" y="167.4">12</text>
<text x="44.4" y="164.8">13</text>
<text x="44.4" y="162.3">14</text>
<text x="110.4" y="162.3">2</text>
<text x="24.7" y="169.9">6</text>
<text x="24.7" y="172.5">7</text>
<text x="44.4" y="172.5">10</text>
<text x="44.4" y="169.9">11</text>
<text x="24.7" y="175">8</text>
<text x="45" y="175">9</text>
<text x="154.7" y="177.2" transform="rotate(-90 154.7 177.2)">2</text>
<text x="113.6" y="180.1">1</text>
<text x="113.6" y="185.2">2</text>
<text x="126.3" y="185.2">3</text>
<text x="126.3" y="180.1">4</text>
<text x="147.9" y="180.1">1</text>
<text x="154.7" y="184.9" transform="rotate(-90 154.7 184.9)">3</text>
</g>
<g font-size=".6" fill="#006464">
<text x="261.1" y="136.9">G</text>
<text x="263.9" y="137.9" transform="rotate(-90 263.9 137.9)">A1</text>
<text x="263.9" y="132.8" transform="rotate(-90 263.9 132.8)">A2</text>
</g>
</svg>
